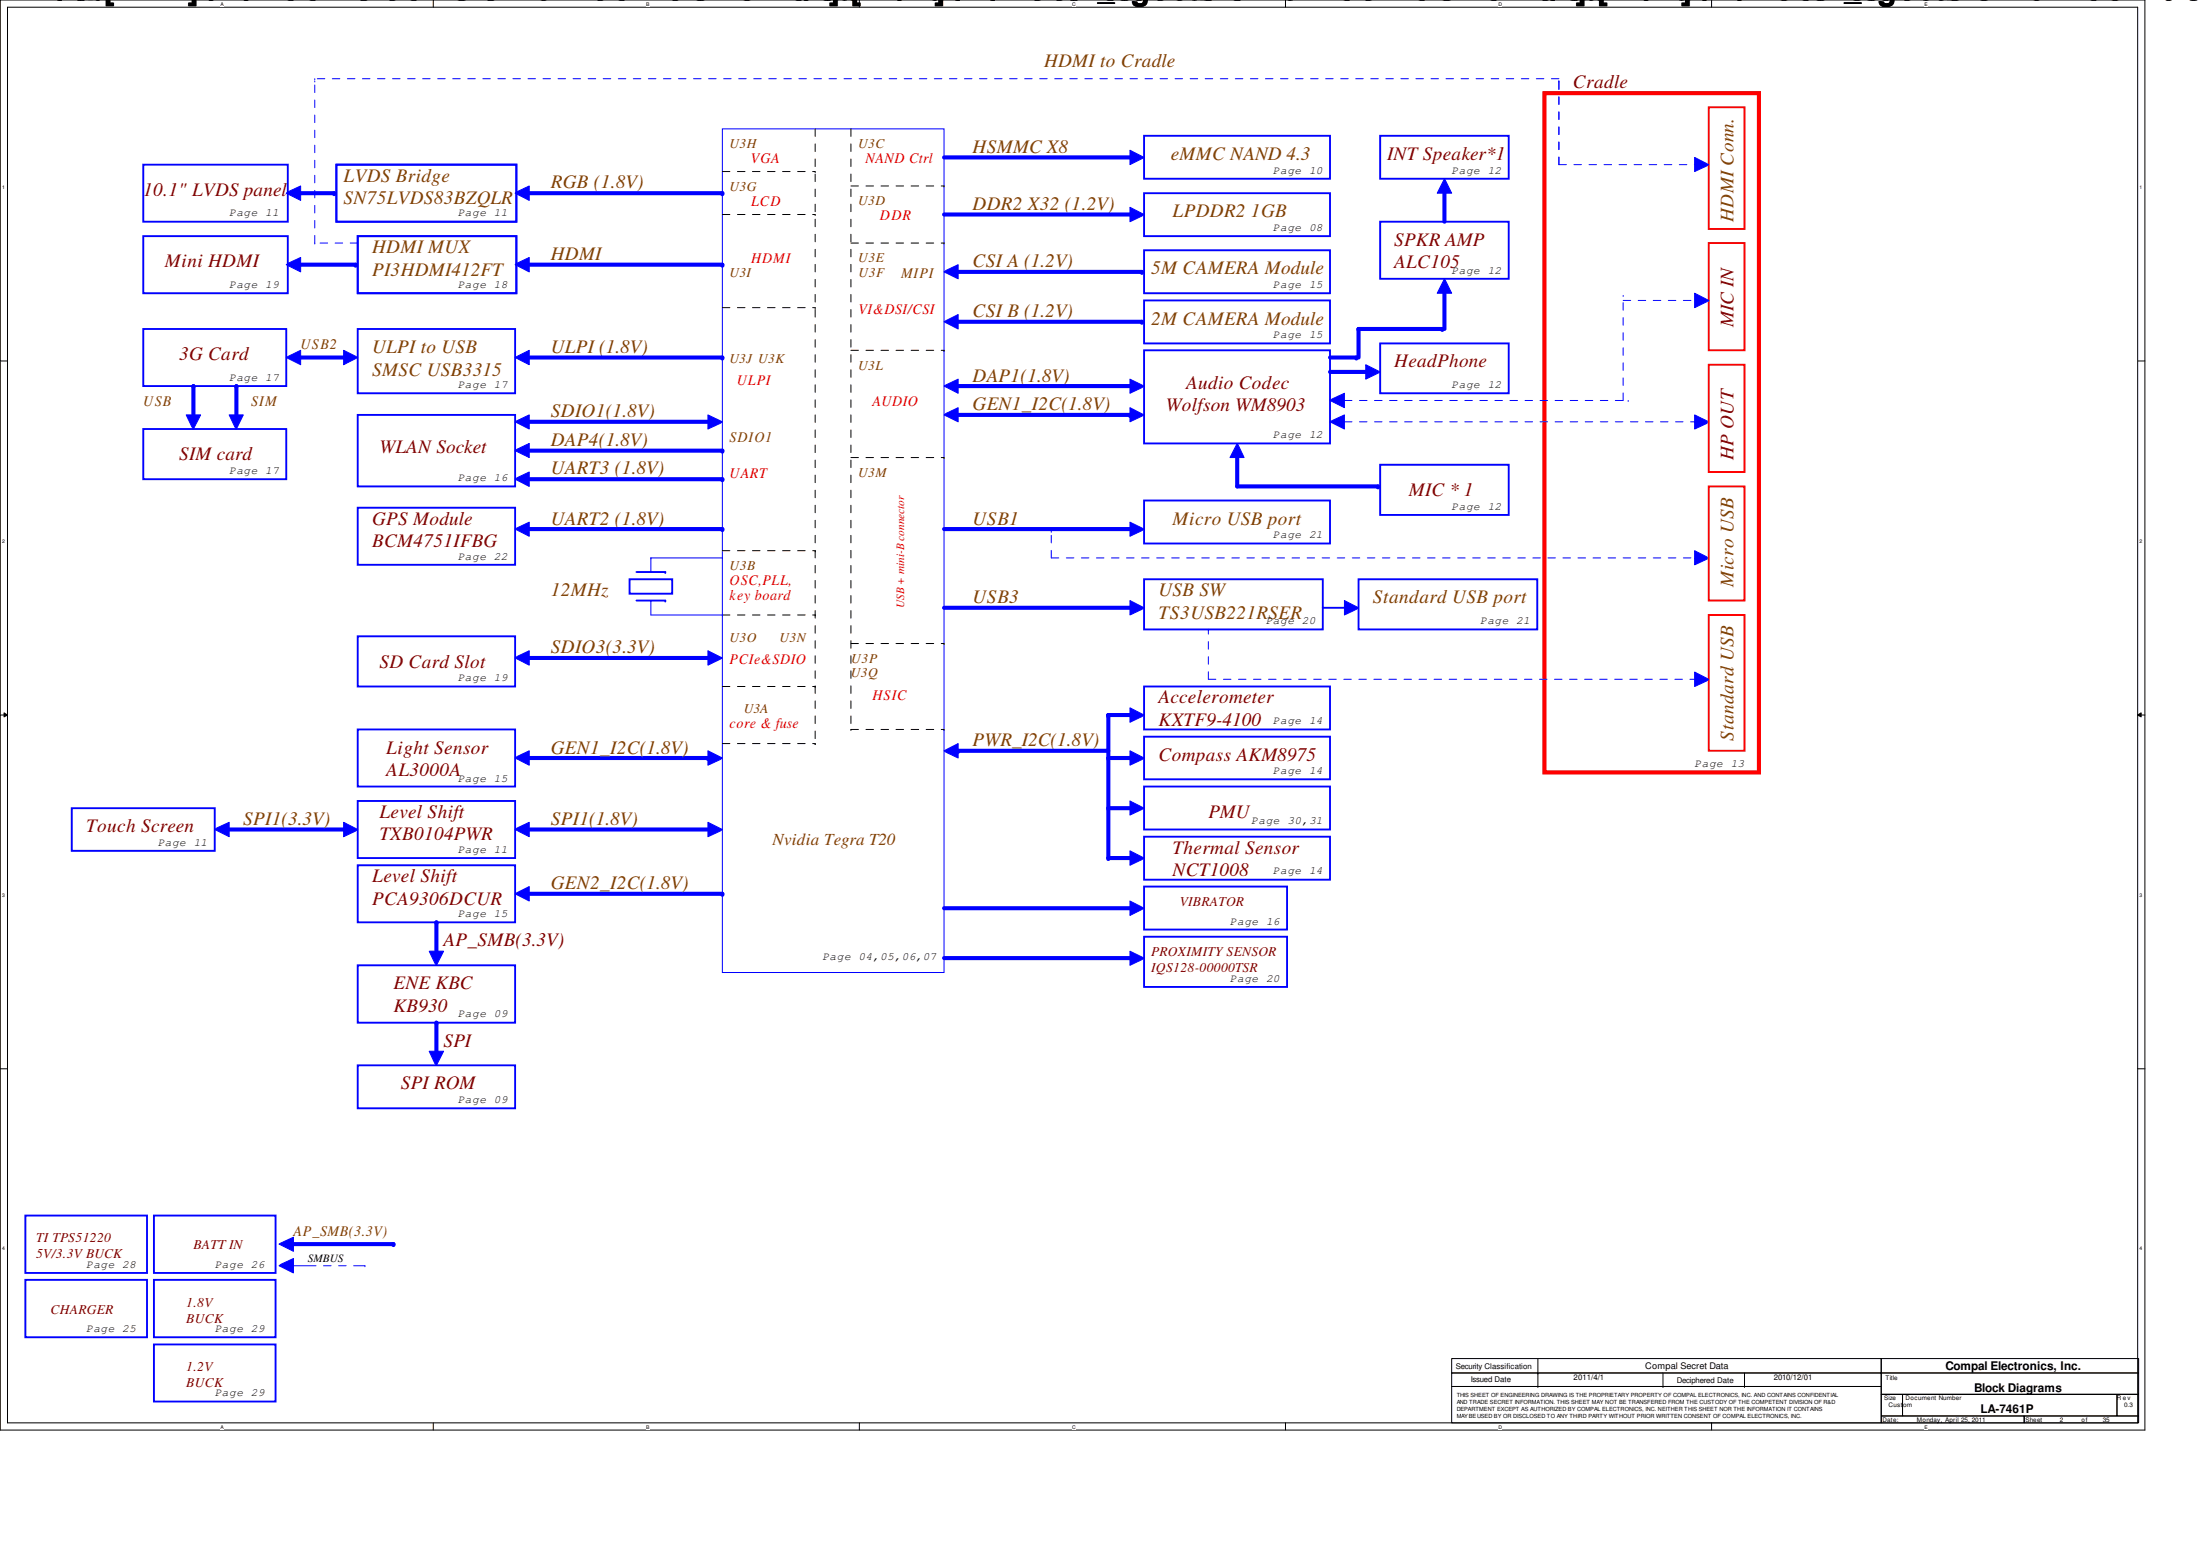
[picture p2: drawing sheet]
<svg xmlns="http://www.w3.org/2000/svg" width="297mm" height="210mm" viewBox="0 0 297 210" stroke-linecap="round" stroke-linejoin="round" font-family="sans-serif">
<path d="M0 0h289.6v193h-289.6zM1 1h287.6v191.1h-287.6z" fill="none" stroke="#000" stroke-width=".14"/>
<g fill="#fff">
<path d="M29.8 .1h.4v.8h-.4z"/>
<path d="M29.8 192.2h.4v.8h-.4z"/>
</g>
<path d="M58.5 0v1M58.5 192.1v.9" fill="none" stroke="#000" stroke-width=".14"/>
<g fill="#fff">
<path d="M87.2 .1h.5v.8h-.5z"/>
<path d="M87.2 192.2h.5v.8h-.5z"/>
</g>
<path d="M116 0v1M116 192.1v.9" fill="none" stroke="#000" stroke-width=".14"/>
<g fill="#fff">
<path d="M144.8 .1h.5v.8h-.5z"/>
<path d="M144.8 192.2h.5v.8h-.5z"/>
</g>
<path d="M173.6 0v1M173.6 192.1v.9" fill="none" stroke="#000" stroke-width=".14"/>
<g fill="#fff">
<path d="M202.3 .1h.5v.8h-.5z"/>
<path d="M202.3 192.2h.5v.8h-.5z"/>
</g>
<path d="M231.1 0v1M231.1 192.1v.9" fill="none" stroke="#000" stroke-width=".14"/>
<g fill="#fff">
<path d="M259.8 .1h.5v.8h-.5z"/>
<path d="M259.8 192.2h.5v.8h-.5z"/>
<path d="M.3 24.8h.4v.8h-.4z"/>
<path d="M288.9 24.8h.4v.8h-.4z"/>
<path d="M.3 72.6h.4v.8h-.4z"/>
<path d="M288.9 72.6h.4v.8h-.4z"/>
</g>
<path d="M0 48.7h1M288.6 48.7h1" fill="none" stroke="#000" stroke-width=".14"/>
<g fill="#fff">
<path d="M.3 120.4h.4v.8h-.4z"/>
<path d="M288.9 120.4h.4v.8h-.4z"/>
</g>
<path d="M0 96.5h1M.5 96.2l.5 .3-.5 .3zM288.6 96.5l.5-.3v.6zM288.6 96.5h1" fill="none" stroke="#000" stroke-width=".14"/>
<path d="M.5 96.2l.5 .3-.5 .3zM288.6 96.5l.5-.3v.6z" fill="#000"/>
<g fill="#fff">
<path d="M.3 168.1h.4v.8h-.4z"/>
<path d="M288.9 168.1h.4v.8h-.4z"/>
</g>
<g fill="none" stroke="#000" stroke-width=".14">
<path d="M0 144.3h1M288.6 144.3h1M196 183.4h58v1.9h-58zM196 185.3h58v1.9h-58zM196 187.2h58v4.9h-58zM207.6 185.3h.1M207.6 187.2h.1M207.6 183.4v3.8M224.5 187.2h.1M224.5 185.3v1.9M235.5 187.2h.1M235.5 185.3v1.9"/>
<path d="M254 183.4h34.8v1.9h-34.8zM254 185.3h34.8v2.9h-34.8zM254 188.2h2.9v2.9h-2.9zM254 191.1h19.3v1h-19.3zM256.9 188.2h28.9v2.9h-28.9zM273.3 191.1h15.5v1h-15.5zM285.8 188.2h3v2.9h-3z"/>
</g>
<path d="M154.5 18.3h25.1v5.8h-25.1zM154.5 33.8h25.1v5.8h-25.1zM154.5 26.1h25.1v5.8h-25.1zM154.5 47.3h25.1v12.6h-25.1zM186.3 46.4h17.4v6.7h-17.4zM85 78.2h5.8v1.9h-5.8zM85.9 77.2h3.9M89.8 77.2h.1M85.9 81.1h3.9M89.8 81.1h.1" fill="none" stroke="#00f" stroke-width=".25"/>
<path d="M97.5 17.4h30v113.9h-30zM87.9 75.3h.1M87.9 75.3v1.9M87.9 75.3h9.6M97.5 75.3h.1M87.9 81.1h.1M87.9 81.1v1.9h9.6M97.5 83h.1" fill="none" stroke="#00f" stroke-width=".14"/>
<g fill="none" stroke="#000" stroke-width=".14" stroke-dasharray="1 1 1 1 1 1 1 1">
<path d="M110.1 17.4v83M114.9 17.4v81.1M97.5 29h12.6M97.5 23.2h12.6M110.1 29h.1M110.1 23.2h.1M114.9 32.8h12.6M114.9 25.1h12.6M127.5 32.8h.1M127.5 25.1h.1M97.5 41.5h12.6M110.1 41.5h.1"/>
<path d="M114.9 47.3h12.6M127.5 47.3h.1M97.5 74.3h12.6M110.1 74.3h.1M114.9 61.8h12.6M127.5 61.8h.1M97.5 83h12.6M97.5 92.7h12.6M110.1 83h.1M110.1 92.7h.1M114.9 98.5h.1M114.9 86.9h12.6"/>
<path d="M114.9 98.5h12.6M127.5 86.9h.1M127.5 98.5h.1M97.5 100.4h12.6M110.1 100.4h.1"/>
</g>
<path d="M95.6 101.3l1.9 1-1.9 1z" fill-rule="evenodd" fill="#00f"/>
<path d="M95.6 101.3l1.9 1-1.9 1z" fill="none" stroke="#00f" stroke-width=".14"/>
<path d="M71.5 120.6h26" fill="none" stroke="#00f" stroke-width=".55"/>
<circle cx="97.5" cy="120.6" r=".28" fill="#00f"/>
<path d="M70.5 102.3h25.1" fill="none" stroke="#00f" stroke-width=".55"/>
<circle cx="95.6" cy="102.3" r=".28" fill="#00f"/>
<path d="M186.3 62.7h17.4v6.8h-17.4zM9.7 109.1h19.3v5.8h-19.3z" fill="none" stroke="#00f" stroke-width=".25"/>
<path d="M129.4 101.3h20.2" fill="none" stroke="#00f" stroke-width=".55"/>
<circle cx="129.4" cy="101.3" r=".28" fill="#00f"/>
<path d="M19.3 44.4h19.3v7.7h-19.3zM48.3 44.4h21.2v8.7h-21.2z" fill="none" stroke="#00f" stroke-width=".25"/>
<path d="M40.6 48.3h6.5" fill="none" stroke="#00f" stroke-width=".55"/>
<circle cx="47.1" cy="48.3" r=".28" fill="#00f"/>
<path d="M127.5 36.7l1.9-1v1.9z" fill-rule="evenodd" fill="#00f"/>
<path d="M127.5 36.7l1.9-1v1.9z" fill="none" stroke="#00f" stroke-width=".14"/>
<path d="M127.5 43.4l1.9-.9v1.9z" fill-rule="evenodd" fill="#00f"/>
<path d="M127.5 43.4l1.9-.9v1.9z" fill="none" stroke="#00f" stroke-width=".14"/>
<path d="M39.6 26.1h5.5" fill="none" stroke="#00f" stroke-width=".55"/>
<circle cx="45.1" cy="26.1" r=".28" fill="#00f"/>
<path d="M154.5 40.6h25.1v5.8h-25.1z" fill="none" stroke="#00f" stroke-width=".25"/>
<path d="M38.6 26.1l2-1v2z" fill-rule="evenodd" fill="#00f"/>
<path d="M38.6 26.1l2-1v2z" fill="none" stroke="#00f" stroke-width=".14"/>
<path d="M186.3 29.9h17.4v7.7h-17.4zM20.8 181.5h16.4v7.7h-16.4z" fill="none" stroke="#00f" stroke-width=".25"/>
<path d="M127.5 52.1l1.9-.9v1.9z" fill-rule="evenodd" fill="#00f"/>
<path d="M127.5 52.1l1.9-.9v1.9z" fill="none" stroke="#00f" stroke-width=".14"/>
<path d="M186.3 18.3h17.4v5.8h-17.4z" fill="none" stroke="#00f" stroke-width=".25"/>
<path d="M195 25.4v4.5" fill="none" stroke="#00f" stroke-width=".55"/>
<circle cx="195" cy="25.4" r=".28" fill="#00f"/>
<path d="M195 24.1l1 2h-1.9z" fill-rule="evenodd" fill="#00f"/>
<path d="M195 24.1l1 2h-1.9z" fill="none" stroke="#00f" stroke-width=".14"/>
<path d="M152.6 108.1l1.9 1-1.9 .9z" fill-rule="evenodd" fill="#00f"/>
<path d="M152.6 108.1l1.9 1-1.9 .9z" fill="none" stroke="#00f" stroke-width=".14"/>
<path d="M152.6 114.9l1.9 .9-1.9 1z" fill-rule="evenodd" fill="#00f"/>
<path d="M152.6 114.9l1.9 .9-1.9 1z" fill="none" stroke="#00f" stroke-width=".14"/>
<path d="M149.6 96.5v19.3" fill="none" stroke="#00f" stroke-width=".55"/>
<circle cx="149.6" cy="96.5" r=".28" fill="#00f"/>
<path d="M152.6 101.3l1.9 1-1.9 1z" fill-rule="evenodd" fill="#00f"/>
<path d="M152.6 101.3l1.9 1-1.9 1z" fill="none" stroke="#00f" stroke-width=".14"/>
<path d="M154.5 92.7h25.1v5.8h-25.1z" fill="none" stroke="#00f" stroke-width=".25"/>
<path d="M149.6 96.5h3.9" fill="none" stroke="#00f" stroke-width=".55"/>
<circle cx="149.6" cy="96.5" r=".28" fill="#00f"/>
<path d="M152.6 95.5l1.9 1-1.9 1z" fill-rule="evenodd" fill="#00f"/>
<path d="M152.6 95.5l1.9 1-1.9 1z" fill="none" stroke="#00f" stroke-width=".14"/>
<path d="M95.6 56l1.9 .9-1.9 1z" fill-rule="evenodd" fill="#00f"/>
<path d="M95.6 56l1.9 .9-1.9 1z" fill="none" stroke="#00f" stroke-width=".14"/>
<path d="M48.3 68.5h21.2v7.7h-21.2zM20.8 172.8h16.4v7.7h-16.4z" fill="none" stroke="#00f" stroke-width=".25"/>
<path d="M167 65.7h19.1" fill="none" stroke="#00f" stroke-width=".55"/>
<circle cx="186.1" cy="65.7" r=".28" fill="#00f"/>
<path d="M167 60.8v4.9" fill="none" stroke="#00f" stroke-width=".55"/>
<circle cx="167" cy="60.8" r=".28" fill="#00f"/>
<path d="M167 59.9l1 1.9h-1.9z" fill-rule="evenodd" fill="#00f"/>
<path d="M167 59.9l1 1.9h-1.9z" fill="none" stroke="#00f" stroke-width=".14"/>
<path d="M38.6 48.3l2-1v1.9z" fill-rule="evenodd" fill="#00f"/>
<path d="M38.6 48.3l2-1v1.9z" fill="none" stroke="#00f" stroke-width=".14"/>
<path d="M46.4 47.3l1.9 1-1.9 .9z" fill-rule="evenodd" fill="#00f"/>
<path d="M46.4 47.3l1.9 1-1.9 .9z" fill="none" stroke="#00f" stroke-width=".14"/>
<path d="M48.3 130.3h21.2v7.7h-21.2zM20.8 164.1h16.4v7.7h-16.4z" fill="none" stroke="#00f" stroke-width=".25"/>
<path d="M39.6 167.9h13.5" fill="none" stroke="#00f" stroke-width=".55"/>
<circle cx="53.1" cy="167.9" r=".28" fill="#00f"/>
<path d="M37.7 167.9l1.9-.9v1.9z" fill-rule="evenodd" fill="#00f"/>
<path d="M37.7 167.9l1.9-.9v1.9z" fill="none" stroke="#00f" stroke-width=".14"/>
<path d="M39.6 170.9h9.7M49.3 170.9h.1" fill="none" stroke="#00f" stroke-width=".14" stroke-dasharray="3 1 1 1 1 1"/>
<path d="M37.7 170.9l1.9-1v1.9z" fill-rule="evenodd" fill="#00f"/>
<path d="M37.7 170.9l1.9-1v1.9z" fill="none" stroke="#00f" stroke-width=".14"/>
<path d="M45.4 22.2h24.3v7.7h-24.3zM19.3 57.9h19.3v6.8h-19.3zM48.3 56h21.2v9.7h-21.2zM154.5 67.6h25.1v5.8h-25.1zM48.3 85.9h21.2v6.8h-21.2zM3.4 164.1h16.5v7.7h-16.5zM3.4 172.8h16.5v7.7h-16.5z" fill="none" stroke="#00f" stroke-width=".25"/>
<path d="M230.7 14.5h4.8v16.4h-4.8z" fill="none" stroke="#f00" stroke-width=".25"/>
<path d="M58.9 138v4.9" fill="none" stroke="#00f" stroke-width=".55"/>
<circle cx="58.9" cy="138" r=".28" fill="#00f"/>
<path d="M58 141.9h1.9l-1 1.9-.2-.2z" fill-rule="evenodd" fill="#00f"/>
<path d="M58 141.9h1.9l-1 1.9-.2-.2z" fill="none" stroke="#00f" stroke-width=".14"/>
<path d="M48.3 143.8h21.2v5.8h-21.2z" fill="none" stroke="#00f" stroke-width=".25"/>
<path d="M152.6 81.1l1.9 .9-1.9 1z" fill-rule="evenodd" fill="#00f"/>
<path d="M152.6 81.1l1.9 .9-1.9 1z" fill="none" stroke="#00f" stroke-width=".14"/>
<path d="M127.5 82h25.7" fill="none" stroke="#00f" stroke-width=".55"/>
<circle cx="153.2" cy="82" r=".28" fill="#00f"/>
<path d="M19.3 22.2h19.6v7.7h-19.6zM45.4 22.2h24.3v7.7h-24.3zM154.5 99.4h25.1v5.8h-25.1zM154.5 106.2h25.1v5.8h-25.1zM154.5 112.9h25.1v5.8h-25.1z" fill="none" stroke="#00f" stroke-width=".25"/>
<path d="M127.5 101.3l1.9-.9v1.9z" fill-rule="evenodd" fill="#00f"/>
<path d="M127.5 101.3l1.9-.9v1.9z" fill="none" stroke="#00f" stroke-width=".14"/>
<path d="M149.6 102.3h3.9" fill="none" stroke="#00f" stroke-width=".55"/>
<circle cx="149.6" cy="102.3" r=".28" fill="#00f"/>
<path d="M149.6 109.1h3.9" fill="none" stroke="#00f" stroke-width=".55"/>
<circle cx="149.6" cy="109.1" r=".28" fill="#00f"/>
<path d="M149.6 115.8h3.9" fill="none" stroke="#00f" stroke-width=".55"/>
<circle cx="149.6" cy="115.8" r=".28" fill="#00f"/>
<path d="M152.6 70.5l1.9 .9-1.9 1z" fill-rule="evenodd" fill="#00f"/>
<path d="M152.6 70.5l1.9 .9-1.9 1z" fill="none" stroke="#00f" stroke-width=".14"/>
<path d="M127.5 71.4h25.7" fill="none" stroke="#00f" stroke-width=".55"/>
<circle cx="153.2" cy="71.4" r=".28" fill="#00f"/>
<path d="M152.6 51.2l1.9 .9-1.9 1z" fill-rule="evenodd" fill="#00f"/>
<path d="M152.6 51.2l1.9 .9-1.9 1z" fill="none" stroke="#00f" stroke-width=".14"/>
<path d="M128.4 52.1h24.8" fill="none" stroke="#00f" stroke-width=".55"/>
<circle cx="153.2" cy="52.1" r=".28" fill="#00f"/>
<path d="M152.6 20.3l1.9 1-1.9 .9z" fill-rule="evenodd" fill="#00f"/>
<path d="M152.6 20.3l1.9 1-1.9 .9z" fill="none" stroke="#00f" stroke-width=".14"/>
<path d="M127.5 21.3h25.7" fill="none" stroke="#00f" stroke-width=".55"/>
<circle cx="153.2" cy="21.3" r=".28" fill="#00f"/>
<path d="M152.6 28l1.9 1-1.9 .9z" fill-rule="evenodd" fill="#00f"/>
<path d="M152.6 28l1.9 1-1.9 .9z" fill="none" stroke="#00f" stroke-width=".14"/>
<path d="M127.5 29h25.7" fill="none" stroke="#00f" stroke-width=".55"/>
<circle cx="153.2" cy="29" r=".28" fill="#00f"/>
<path d="M129.4 43.4h24.8" fill="none" stroke="#00f" stroke-width=".55"/>
<circle cx="154.2" cy="43.4" r=".28" fill="#00f"/>
<path d="M128.4 36.7h25.8" fill="none" stroke="#00f" stroke-width=".55"/>
<circle cx="154.2" cy="36.7" r=".28" fill="#00f"/>
<path d="M25.1 56h2l-1 1.9z" fill-rule="evenodd" fill="#00f"/>
<path d="M25.1 56h2l-1 1.9z" fill="none" stroke="#00f" stroke-width=".14"/>
<path d="M26.1 52.1v4.8" fill="none" stroke="#00f" stroke-width=".55"/>
<circle cx="26.1" cy="52.1" r=".28" fill="#00f"/>
<path d="M30.9 56h1.9l-.9 1.9z" fill-rule="evenodd" fill="#00f"/>
<path d="M30.9 56h1.9l-.9 1.9z" fill="none" stroke="#00f" stroke-width=".14"/>
<path d="M31.9 52.1v4.8" fill="none" stroke="#00f" stroke-width=".55"/>
<circle cx="31.9" cy="52.1" r=".28" fill="#00f"/>
<path d="M69.5 120.6l2-.9v1.9z" fill-rule="evenodd" fill="#00f"/>
<path d="M69.5 120.6l2-.9v1.9z" fill="none" stroke="#00f" stroke-width=".14"/>
<path d="M48.3 98.5h21.2v7.7h-21.2z" fill="none" stroke="#00f" stroke-width=".25"/>
<path d="M69.5 102.3l2-1v2z" fill-rule="evenodd" fill="#00f"/>
<path d="M69.5 102.3l2-1v2z" fill="none" stroke="#00f" stroke-width=".14"/>
<path d="M208.5 12.6h29v91.7h-29z" fill="none" stroke="#f00" stroke-width=".55"/>
<path d="M141.9 75.3h86.9M141.9 75.3v-3.6M141.9 71.7h.1M228.8 75.3h.1" fill="none" stroke="#00f" stroke-width=".14" stroke-dasharray="1 1 1 1 1 1 1 1"/>
<path d="M228.8 74.3l1.9 1-1.9 .9z" fill-rule="evenodd" fill="#00f"/>
<path d="M228.8 74.3l1.9 1-1.9 .9z" fill="none" stroke="#00f" stroke-width=".14"/>
<path d="M183.4 78.2h24.2v6.8h-24.2z" fill="none" stroke="#00f" stroke-width=".25"/>
<path d="M71.5 112h24.8" fill="none" stroke="#00f" stroke-width=".55"/>
<circle cx="96.3" cy="112" r=".28" fill="#00f"/>
<path d="M69.5 112l2-1v1.9z" fill-rule="evenodd" fill="#00f"/>
<path d="M69.5 112l2-1v1.9z" fill="none" stroke="#00f" stroke-width=".14"/>
<path d="M228.8 56l1.9 .9-.2 .2-1.7 .8z" fill-rule="evenodd" fill="#00f"/>
<path d="M228.8 56l1.9 .9-.2 .2-1.7 .8z" fill="none" stroke="#00f" stroke-width=".14"/>
<path d="M181.5 56.9h47.3M228.8 56.9h.1" fill="none" stroke="#00f" stroke-width=".14" stroke-dasharray="1 1 1 1 1 1 1 1"/>
<path d="M154.5 78.2h24.1v6.8h-24.1z" fill="none" stroke="#00f" stroke-width=".25"/>
<path d="M230.7 65.7h4.8v15.4h-4.8zM230.7 83h4.8v18.3h-4.8z" fill="none" stroke="#f00" stroke-width=".25"/>
<path d="M228.8 90.7l1.9 1-.2 .2-1.7 .8z" fill-rule="evenodd" fill="#00f"/>
<path d="M228.8 90.7l1.9 1-.2 .2-1.7 .8z" fill="none" stroke="#00f" stroke-width=".14"/>
<path d="M163.1 91.7h66.4M229.5 91.7h.1" fill="none" stroke="#00f" stroke-width=".14" stroke-dasharray="1 1 1 1 1 1 1 1"/>
<path d="M181.5 81.1l1.9 .9-1.9 1z" fill-rule="evenodd" fill="#00f"/>
<path d="M181.5 81.1l1.9 .9-1.9 1z" fill="none" stroke="#00f" stroke-width=".14"/>
<path d="M178.6 82h3.6M182.2 82h.1" fill="none" stroke="#00f" stroke-width=".25"/>
<path d="M163.1 91.7v-6.7M163.1 85h.1" fill="none" stroke="#00f" stroke-width=".14" stroke-dasharray="1 1 1 1 1 1 1 1"/>
<path d="M179.6 50.2h5.5" fill="none" stroke="#00f" stroke-width=".55"/>
<circle cx="185.1" cy="50.2" r=".28" fill="#00f"/>
<path d="M228.8 21.3l1.9 .9-1.9 1z" fill-rule="evenodd" fill="#00f"/>
<path d="M228.8 21.3l1.9 .9-1.9 1z" fill="none" stroke="#00f" stroke-width=".14"/>
<path d="M42.5 10.6h.1M42.5 10.9h.1M210.5 10.6h-168M210.5 10.9h.1M42.5 32.8v-21.9M42.5 32.8h.1M48.3 32.8h-5.8M210.5 22.2v-11.3M210.5 22.2h19.3M229.8 22.2h.1" fill="none" stroke="#00f" stroke-width=".14" stroke-dasharray="1 1 1 1 1 1 1 1"/>
<path d="M19.3 31.9h19.6v7.7h-19.6zM48.3 31.9h21.4v7.7h-21.4z" fill="none" stroke="#00f" stroke-width=".25"/>
<path d="M39.6 35.7h8.4" fill="none" stroke="#00f" stroke-width=".55"/>
<circle cx="48" cy="35.7" r=".28" fill="#00f"/>
<path d="M38.6 35.7l2-.9v1.9z" fill-rule="evenodd" fill="#00f"/>
<path d="M38.6 35.7l2-.9v1.9z" fill="none" stroke="#00f" stroke-width=".14"/>
<path d="M230.7 32.8h4.8v14.5h-4.8zM230.7 49.2h4.8v14.5h-4.8z" fill="none" stroke="#f00" stroke-width=".25"/>
<path d="M179.6 56.9l1.9-.9v1.9z" fill-rule="evenodd" fill="#00f"/>
<path d="M179.6 56.9l1.9-.9v1.9z" fill="none" stroke="#00f" stroke-width=".14"/>
<path d="M179.6 54.1l1.9-1v1.9z" fill-rule="evenodd" fill="#00f"/>
<path d="M179.6 54.1l1.9-1v1.9z" fill="none" stroke="#00f" stroke-width=".14"/>
<path d="M210.5 10.9h.1M210.5 22.2v-11.3M219.2 39.9h.1M181.5 54.1h38.3M219.2 54.1v-14.2M219.2 40.6h11.5M219.8 54.1h.1M230.7 40.6h.1" fill="none" stroke="#00f" stroke-width=".14" stroke-dasharray="1 1 1 1 1 1 1 1"/>
<path d="M228.8 39.6l1.9 1-1.9 .9z" fill-rule="evenodd" fill="#00f"/>
<path d="M228.8 39.6l1.9 1-1.9 .9z" fill="none" stroke="#00f" stroke-width=".14"/>
<path d="M184.4 49.2l1.9 1-1.9 1z" fill-rule="evenodd" fill="#00f"/>
<path d="M184.4 49.2l1.9 1-1.9 1z" fill="none" stroke="#00f" stroke-width=".14"/>
<path d="M195 37.6l1 2h-1.9z" fill-rule="evenodd" fill="#00f"/>
<path d="M195 37.6l1 2h-1.9z" fill="none" stroke="#00f" stroke-width=".14"/>
<path d="M195 38.6v5.8" fill="none" stroke="#00f" stroke-width=".55"/>
<circle cx="195" cy="38.6" r=".28" fill="#00f"/>
<path d="M183.4 44.4h11.3" fill="none" stroke="#00f" stroke-width=".55"/>
<circle cx="194.7" cy="44.4" r=".28" fill="#00f"/>
<path d="M183.4 44.4v3.9" fill="none" stroke="#00f" stroke-width=".55"/>
<circle cx="183.4" cy="44.4" r=".28" fill="#00f"/>
<path d="M179.6 48.3h3.5" fill="none" stroke="#00f" stroke-width=".55"/>
<circle cx="183.1" cy="48.3" r=".28" fill="#00f"/>
<path d="M95.6 111l1.9 1-1.9 .9z" fill-rule="evenodd" fill="#00f"/>
<path d="M95.6 111l1.9 1-1.9 .9z" fill="none" stroke="#00f" stroke-width=".14"/>
<path d="M48.3 108.1h21.2v7.7h-21.2z" fill="none" stroke="#00f" stroke-width=".25"/>
<path d="M30.9 112h16.2" fill="none" stroke="#00f" stroke-width=".55"/>
<circle cx="47.1" cy="112" r=".28" fill="#00f"/>
<path d="M29 112l1.9-1v1.9z" fill-rule="evenodd" fill="#00f"/>
<path d="M29 112l1.9-1v1.9z" fill="none" stroke="#00f" stroke-width=".14"/>
<path d="M46.4 111l1.9 1-1.9 .9z" fill-rule="evenodd" fill="#00f"/>
<path d="M46.4 111l1.9 1-1.9 .9z" fill="none" stroke="#00f" stroke-width=".14"/>
<path d="M95.6 87.8l1.9 1-1.9 1z" fill-rule="evenodd" fill="#00f"/>
<path d="M95.6 87.8l1.9 1-1.9 1z" fill="none" stroke="#00f" stroke-width=".14"/>
<path d="M48.3 116.8h21.2v7.7h-21.2z" fill="none" stroke="#00f" stroke-width=".25"/>
<path d="M69.5 88.8l2-1v2z" fill-rule="evenodd" fill="#00f"/>
<path d="M69.5 88.8l2-1v2z" fill="none" stroke="#00f" stroke-width=".14"/>
<path d="M69.5 71.4l2-.9v1.9z" fill-rule="evenodd" fill="#00f"/>
<path d="M69.5 71.4l2-.9v1.9z" fill="none" stroke="#00f" stroke-width=".14"/>
<path d="M71.5 71.4h26" fill="none" stroke="#00f" stroke-width=".55"/>
<circle cx="97.5" cy="71.4" r=".28" fill="#00f"/>
<path d="M69.5 56.9l2-.9v1.9z" fill-rule="evenodd" fill="#00f"/>
<path d="M69.5 56.9l2-.9v1.9z" fill="none" stroke="#00f" stroke-width=".14"/>
<path d="M69.5 60.8l2-.9v1.9z" fill-rule="evenodd" fill="#00f"/>
<path d="M69.5 60.8l2-.9v1.9z" fill="none" stroke="#00f" stroke-width=".14"/>
<path d="M71.5 60.8h26" fill="none" stroke="#00f" stroke-width=".55"/>
<circle cx="97.5" cy="60.8" r=".28" fill="#00f"/>
<path d="M69.5 64.7l2-1v2z" fill-rule="evenodd" fill="#00f"/>
<path d="M69.5 64.7l2-1v2z" fill="none" stroke="#00f" stroke-width=".14"/>
<path d="M71.5 64.7h26" fill="none" stroke="#00f" stroke-width=".55"/>
<circle cx="97.5" cy="64.7" r=".28" fill="#00f"/>
<path d="M69.5 26.1l2-1v2z" fill-rule="evenodd" fill="#00f"/>
<path d="M69.5 26.1l2-1v2z" fill="none" stroke="#00f" stroke-width=".14"/>
<path d="M71.5 26.1h26" fill="none" stroke="#00f" stroke-width=".55"/>
<circle cx="97.5" cy="26.1" r=".28" fill="#00f"/>
<path d="M69.5 35.7l2-.9v1.9z" fill-rule="evenodd" fill="#00f"/>
<path d="M69.5 35.7l2-.9v1.9z" fill="none" stroke="#00f" stroke-width=".14"/>
<path d="M71.5 35.7h26" fill="none" stroke="#00f" stroke-width=".55"/>
<circle cx="97.5" cy="35.7" r=".28" fill="#00f"/>
<path d="M69.5 48.3l2-1v1.9z" fill-rule="evenodd" fill="#00f"/>
<path d="M69.5 48.3l2-1v1.9z" fill="none" stroke="#00f" stroke-width=".14"/>
<path d="M71.5 48.3h26" fill="none" stroke="#00f" stroke-width=".55"/>
<circle cx="97.5" cy="48.3" r=".28" fill="#00f"/>
<path d="M71.5 88.8h25.1" fill="none" stroke="#00f" stroke-width=".55"/>
<circle cx="96.6" cy="88.8" r=".28" fill="#00f"/>
<path d="M71.5 56.9h25.1" fill="none" stroke="#00f" stroke-width=".55"/>
<circle cx="96.6" cy="56.9" r=".28" fill="#00f"/>
<path d="M58.9 124.5v4.8" fill="none" stroke="#00f" stroke-width=".55"/>
<circle cx="58.9" cy="124.5" r=".28" fill="#00f"/>
<path d="M58 128.4h1.9l-1 1.9z" fill-rule="evenodd" fill="#00f"/>
<path d="M58 128.4h1.9l-1 1.9z" fill="none" stroke="#00f" stroke-width=".14"/>
<path d="M127.5 56l1.9-1v1.9z" fill-rule="evenodd" fill="#00f"/>
<path d="M127.5 56l1.9-1v1.9z" fill="none" stroke="#00f" stroke-width=".14"/>
<path d="M152.6 55l1.9 1-1.9 .9z" fill-rule="evenodd" fill="#00f"/>
<path d="M152.6 55l1.9 1-1.9 .9z" fill="none" stroke="#00f" stroke-width=".14"/>
<path d="M128.4 56h24.2" fill="none" stroke="#00f" stroke-width=".55"/>
<circle cx="152.6" cy="56" r=".28" fill="#00f"/>
<path d="M154.5 119.7h19.3v5.8h-19.3zM154.5 126.4h19.3v6.8h-19.3z" fill="none" stroke="#00f" stroke-width=".25"/>
<path d="M127.5 122.6h25.7" fill="none" stroke="#00f" stroke-width=".55"/>
<circle cx="153.2" cy="122.6" r=".28" fill="#00f"/>
<path d="M152.6 121.6l1.9 1-1.9 1z" fill-rule="evenodd" fill="#00f"/>
<path d="M152.6 121.6l1.9 1-1.9 1z" fill="none" stroke="#00f" stroke-width=".14"/>
<path d="M127.5 129.3h25.7" fill="none" stroke="#00f" stroke-width=".55"/>
<circle cx="153.2" cy="129.3" r=".28" fill="#00f"/>
<path d="M152.6 128.4l1.9 .9-1.9 1z" fill-rule="evenodd" fill="#00f"/>
<path d="M152.6 128.4l1.9 .9-1.9 1z" fill="none" stroke="#00f" stroke-width=".14"/>
<g font-size="4.2">
<text x="4" y="0">Changed with the DEMO VERSION of CAD-KAS PDF-Editor (http://www.cadkas.com).</text>
<text x="104.8" y="0">Changed with the DEMO VERSION of CAD-KAS PDF-Editor (http://www.cadkas.com).</text>
<text x="205.6" y="0">Changed with the DEMO VERSION of CAD-KAS</text>
</g>
<g font-size="2.6" fill="#804000">
<text x="141" y="9.1">HDMI to Cradle</text>
<text x="131.3" y="20.6">HSMMC X8</text>
<text x="158.1" y="21.6">eMMC NAND 4.3</text>
<text x="46.4" y="24.5">LVDS Bridge</text>
<text x="46.4" y="27.6">SN75LVDS83BZQLR</text>
<text x="74.4" y="25.4">RGB (1.8V)</text>
<text x="131.3" y="28.4">DDR2 X32 (1.2V)</text>
<text x="158.3" y="29.3">LPDDR2 1GB</text>
<text x="234.1" y="29.9" transform="rotate(-90 234.1 29.9)">HDMI Conn.</text>
<text x="50.2" y="34.2">HDMI MUX</text>
<text x="74.4" y="35.1">HDMI</text>
<text x="50.2" y="37.2">PI3HDMI412FT</text>
<text x="131.3" y="36.1">CSI A (1.2V)</text>
<text x="155.4" y="37">5M CAMERA Module</text>
<text x="50.2" y="47.7">ULPI to USB</text>
<text x="74.4" y="47.7">ULPI (1.8V)</text>
<text x="131.3" y="42.8">CSI B (1.2V)</text>
<text x="155.4" y="43.8">2M CAMERA Module</text>
<text x="50.2" y="50.7">SMSC USB3315</text>
<text x="131.3" y="51.5">DAP1(1.8V)</text>
<text x="74.4" y="56.3">SDIO1(1.8V)</text>
<text x="131.3" y="55.4">GEN1_I2C(1.8V)</text>
<text x="74.4" y="60.2">DAP4(1.8V)</text>
<text x="74.4" y="64.1">UART3 (1.8V)</text>
<text x="74.4" y="70.8">UART2 (1.8V)</text>
<text x="131.3" y="70.8">USB1</text>
<text x="158.3" y="70.8">Micro USB port</text>
<text x="74.4" y="80.5">12MHz</text>
<text x="131.3" y="81.4">USB3</text>
<text x="156.4" y="80.5">USB SW</text>
<text x="156.4" y="83.5">TS3USB221RSER</text>
<text x="185.4" y="81.4">Standard USB port</text>
<text x="234.1" y="79.2" transform="rotate(-90 234.1 79.2)">Micro USB</text>
<text x="74.4" y="88.2">SDIO3(3.3V)</text>
<text x="74.4" y="101.7">GEN1_I2C(1.8V)</text>
<text x="131.3" y="100.8">PWR_I2C(1.8V)</text>
<text x="234.1" y="100" transform="rotate(-90 234.1 100)">Standard USB</text>
<text x="32.8" y="111.4">SPI1(3.3V)</text>
<text x="74.4" y="111.4">SPI1(1.8V)</text>
<text x="74.4" y="120.1">GEN2_I2C(1.8V)</text>
</g>
<g font-size="2.6" fill="#800000">
<text x="212.4" y="11.9">Cradle</text>
<text x="187.3" y="21.6">INT Speaker*1</text>
<text x="19.3" y="26.4">10.1&quot; LVDS panel</text>
<text x="188.3" y="33.2">SPKR AMP</text>
<text x="22.3" y="36.1">Mini HDMI</text>
<text x="188.3" y="36.2">ALC105</text>
<text x="234.1" y="44.2" transform="rotate(-90 234.1 44.2)">MIC IN</text>
<text x="24.2" y="48.6">3G Card</text>
<text x="160.1" y="52.5">Audio Codec</text>
<text x="188.3" y="49.6">HeadPhone</text>
<text x="157.4" y="55.5">Wolfson WM8903</text>
<text x="24.2" y="62.1">SIM card</text>
<text x="51.2" y="61.2">WLAN Socket</text>
<text x="234.1" y="62.1" transform="rotate(-90 234.1 62.1)">HP OUT</text>
<text x="50.2" y="70.8">GPS Module</text>
<text x="190.2" y="67">MIC * 1</text>
<text x="50.2" y="73.9">BCM4751IFBG</text>
<text x="51.2" y="90.1">SD Card Slot</text>
<text x="156.4" y="95">Accelerometer</text>
<text x="52.2" y="101.7">Light Sensor</text>
<text x="156.4" y="98">KXTF9-4100</text>
<text x="52.2" y="104.8">AL3000A</text>
<text x="156.4" y="102.7">Compass AKM8975</text>
<text x="11.6" y="112.3">Touch Screen</text>
<text x="51.2" y="110.4">Level Shift</text>
<text x="51.2" y="113.5">TXB0104PWR</text>
<text x="163.1" y="110.4">PMU</text>
<text x="50.2" y="119.1">Level Shift</text>
<text x="158.3" y="115.2">Thermal Sensor</text>
<text x="158.3" y="118.3">NCT1008</text>
<text x="50.2" y="122.1">PCA9306DCUR</text>
<text x="59.9" y="127.8">AP_SMB(3.3V)</text>
<text x="53.1" y="133.6">ENE KBC</text>
<text x="53.1" y="136.6">KB930</text>
<text x="59.9" y="141.3">SPI</text>
<text x="54.1" y="147.1">SPI ROM</text>
</g>
<text font-size="2.3" fill="#804000" x="104.3" y="114">Nvidia Tegra T20</text>
<g font-size="2" fill="#f00">
<text x="101.4" y="22.1">VGA</text>
<text x="116.8" y="22.1">NAND Ctrl</text>
<text x="101.4" y="27.9">LCD</text>
<text x="118.8" y="29.8">DDR</text>
<text x="101.4" y="35.6">HDMI</text>
<text x="115.9" y="42.3">VI&amp;DSI/CSI</text>
<text x="99.5" y="52">ULPI</text>
<text x="117.8" y="54.9">AUDIO</text>
<text x="98.5" y="64.5">UART</text>
<text x="98.5" y="80.9">key board</text>
<text x="98.5" y="79">OSC,PLL,</text>
<text x="98.5" y="89.6">PCIe&amp;SDIO</text>
<text x="117.8" y="94.4">HSIC</text>
<text x="98.5" y="98.3">core &amp; fuse</text>
</g>
<g font-size="2" fill="#804000">
<text x="121.7" y="37.5">MIPI</text>
<text x="40.6" y="47.2">USB2</text>
<text x="19.3" y="54.9">USB</text>
<text x="33.9" y="54.9">SIM</text>
<text x="98.5" y="59.7">SDIO1</text>
<text x="39.6" y="166.8">AP_SMB(3.3V)</text>
</g>
<g font-size="1.8" fill="#804000">
<text x="98.5" y="20">U3H</text>
<text x="115.9" y="20">U3C</text>
<text x="98.5" y="25.8">U3G</text>
<text x="115.9" y="27.7">U3D</text>
<text x="115.9" y="35.4">U3E</text>
<text x="98.5" y="37.4">U3I</text>
<text x="115.9" y="37.4">U3F</text>
<text x="98.5" y="48.9">U3J U3K</text>
<text x="115.9" y="49.9">U3L</text>
<text x="115.9" y="64.4">U3M</text>
<text x="98.5" y="77">U3B</text>
<text x="98.5" y="86.6">U3O</text>
<text x="105.2" y="86.6">U3N</text>
<text x="114.9" y="89.5">U3P</text>
<text x="114.9" y="91.4">U3Q</text>
<text x="100.4" y="96.3">U3A</text>
</g>
<g font-size="1.8" fill="#800000">
<text x="159.3" y="122.3">VIBRATOR</text>
<text x="155.4" y="129.1">PROXIMITY SENSOR</text>
<text x="155.4" y="131.2">IQS128-00000TSR</text>
<text x="4.9" y="167.7">TI TPS51220</text>
<text x="4.9" y="169.8">5V/3.3V BUCK</text>
<text x="26.1" y="168.7">BATT IN</text>
<text x="6.8" y="177.3">CHARGER</text>
<text x="25.1" y="176.4">1.8V</text>
<text x="25.1" y="178.5">BUCK</text>
<text x="25.1" y="185">1.2V</text>
<text x="25.1" y="187.2">BUCK</text>
</g>
<g font-size="1.6">
<text x="262.7" y="184.9">Compal Electronics, Inc.</text>
<text x="266.5" y="187.8">Block Diagrams</text>
<text x="267.4" y="190.7">LA-7461P</text>
</g>
<g font-size="1.5">
<text x="171.9" y="23.5">Page 10</text>
<text x="196" y="23.5">Page 12</text>
<text x="30.9" y="29.2">Page 11</text>
<text x="61.8" y="29.2">Page 11</text>
<text x="171.9" y="31.2">Page 08</text>
<text x="30.9" y="38.9">Page 19</text>
<text x="61.8" y="38.9">Page 18</text>
<text x="171.9" y="38.9">Page 15</text>
<text x="196" y="37">Page 12</text>
<text x="171.9" y="45.6">Page 15</text>
<text x="30.9" y="51.4">Page 17</text>
<text x="61.8" y="52.4">Page 17</text>
<text x="196" y="52.4">Page 12</text>
<text x="171.9" y="59.1">Page 12</text>
<text x="30.9" y="64">Page 17</text>
<text x="61.8" y="64.9">Page 16</text>
<text x="196" y="68.8">Page 12</text>
<text x="61.8" y="75.6">Page 22</text>
<text x="171.9" y="72.6">Page 21</text>
<text x="170.9" y="84.2">Page 20</text>
<text x="199.9" y="84.2">Page 21</text>
<text x="61.8" y="91.9">Page 19</text>
<text x="171.9" y="97.7">Page 14</text>
<text x="61.8" y="105.5">Page 15</text>
<text x="171.9" y="104.5">Page 14</text>
<text x="228.8" y="103.5">Page 13</text>
<text x="168.9" y="111.3">Page 30,31</text>
<text x="21.3" y="114.2">Page 11</text>
<text x="61.8" y="115.1">Page 11</text>
<text x="171.9" y="118">Page 14</text>
<text x="61.8" y="123.8">Page 15</text>
<text x="166.1" y="124.8">Page 16</text>
<text x="111" y="129.6">Page 04,05,06,07</text>
<text x="61.8" y="137.3">Page 09</text>
<text x="166.1" y="132.5">Page 20</text>
<text x="61.8" y="148.9">Page 09</text>
<text x="11.6" y="171.1">Page 28</text>
<text x="29" y="171.1">Page 26</text>
<text x="41.6" y="170.3">SMBUS</text>
<text x="11.6" y="179.8">Page 25</text>
<text x="29" y="179.8">Page 29</text>
<text x="29" y="188.5">Page 29</text>
</g>
<text font-size="1.5" fill="#f00" x="122.1" y="82.1" transform="rotate(-90 122.1 82.1)">USB + mini-B connector</text>
<text font-size="1.2" x="222.1" y="184.8">Compal Secret Data</text>
<g font-size="1.1">
<text x="196.6" y="184.7">Security Classification</text>
<text x="198.6" y="186.6">Issued Date</text>
<text x="212.5" y="186.3">2011/4/1</text>
<text x="226.4" y="186.7">Deciphered Date</text>
<text x="239.5" y="186.3">2010/12/01</text>
</g>
<g font-size=".8">
<text x="196.7" y="188.6">THIS SHEET OF ENGINEERING DRAWING IS THE PROPRIETARY PROPERTY OF COMPAL ELECTRONICS, INC. AND CONTAINS CONFIDENTIAL</text>
<text x="196.7" y="189.5">AND TRADE SECRET INFORMATION. THIS SHEET MAY NOT BE TRANSFERED FROM THE CUSTODY OF THE COMPETENT DIVISION OF R&amp;D</text>
<text x="196.7" y="190.4">DEPARTMENT EXCEPT AS AUTHORIZED BY COMPAL ELECTRONICS, INC. NEITHER THIS SHEET NOR THE INFORMATION IT CONTAINS</text>
<text x="196.7" y="191.3">MAY BE USED BY OR DISCLOSED TO ANY THIRD PARTY WITHOUT PRIOR WRITTEN CONSENT OF COMPAL ELECTRONICS, INC.</text>
<text x="254.2" y="191.9">Date:</text>
<text x="254.4" y="189">Size</text>
<text x="254.6" y="186.2">Title</text>
<text x="255" y="190">Custom</text>
<text x="257.3" y="189">Document Number</text>
<text x="258.8" y="191.9">Monday, April 25, 2011</text>
<text x="273.5" y="191.9">Sheet</text>
<text x="278.1" y="191.9">2</text>
<text x="281" y="191.9">of</text>
<text x="283.9" y="191.9">35</text>
<text x="285.8" y="189">R ev</text>
<text x="286.8" y="190">0.3</text>
</g>
<g font-size=".7">
<text x="29.8" y=".8">A</text>
<text x="87.2" y=".8">B</text>
<text x="144.8" y=".8">C</text>
<text x="202.3" y=".8">D</text>
<text x="259.8" y=".8">E</text>
<text x=".3" y="25.5">1</text>
<text x="288.9" y="25.5">1</text>
<text x=".3" y="73.2">2</text>
<text x="288.9" y="73.2">2</text>
<text x=".3" y="121">3</text>
<text x="288.9" y="121">3</text>
<text x=".3" y="168.8">4</text>
<text x="288.9" y="168.8">4</text>
<text x="29.8" y="192.8">A</text>
<text x="87.2" y="192.8">B</text>
<text x="144.8" y="192.8">C</text>
<text x="202.3" y="192.8">D</text>
<text x="259.8" y="192.8">E</text>
</g>
</svg>
